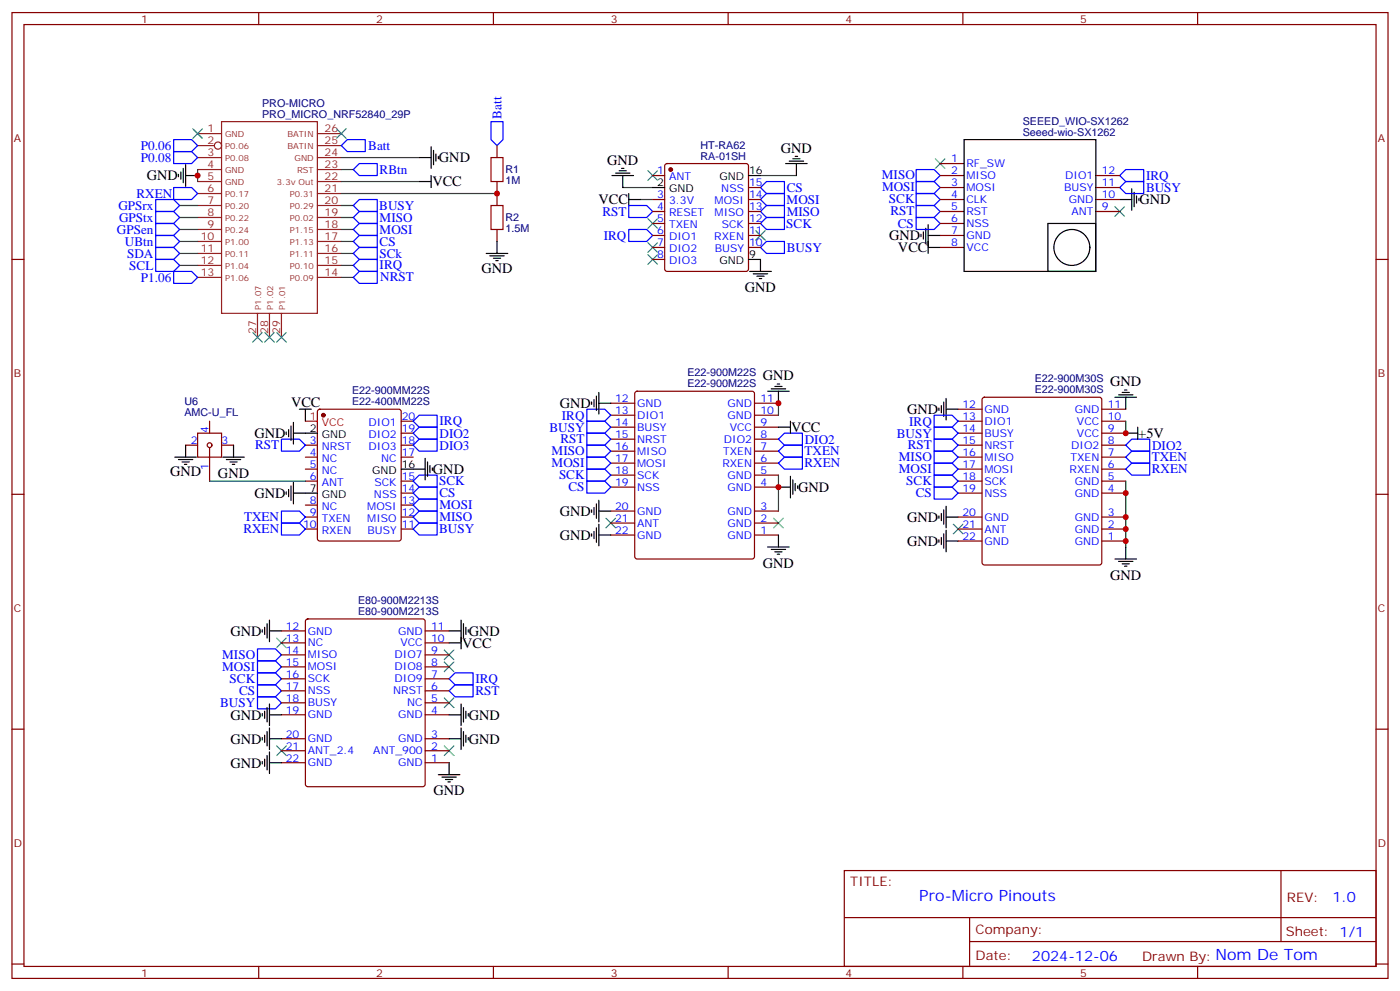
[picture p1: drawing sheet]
<svg xmlns="http://www.w3.org/2000/svg" width="412mm" height="292mm" viewBox="0 0 412 292" stroke-linecap="round" stroke-linejoin="round" font-family="sans-serif">
<g fill="none" stroke="#870000" stroke-width=".35">
<path d="M3.5 3.7h405.4v284.3h-405.4zM7.1 7.2h398.2v277.3h-398.2zM76.2 3.7v3.5M145.3 3.7v3.5M214.5 3.7v3.5M283.6 3.7v3.5M352.8 3.7v3.5M146.4 42.9v3.5M146.4 53.4v7.1M192.3 51.7h3.5M192.3 58.7h3.5M196 48.4l.5-.2h23.3l.5 .2 .2 .5v30.3l-.2 .5-.5 .2h-23.3l-.5-.2-.2-.5v-30.3z"/>
<path d="M220.5 55.2h3.5M220.5 58.7h3.5M276.9 48.2h7.1M276.9 51.7h7.1M276.9 55.2h7.1M276.9 58.7h7.1M322.8 51.7h7M322.8 55.2h7M322.8 58.7h7M3.5 76.4h3.6M146.4 67.6v3.5M192.3 76.4h3.5"/>
<path d="M192.3 62.3h3.5M192.3 65.8h3.5M192.3 69.3h3.5M192.3 72.8h3.5M220.5 62.3h3.5M220.5 65.8h3.5M220.5 69.3h3.5M220.5 72.8h3.5M276.9 62.3h7.1M276.9 65.8h7.1M276.9 69.3h7.1M276.9 72.8h7.1"/>
<path d="M322.8 62.3h7M405.3 76.4h3.6M179.9 118.7h7.1M187.2 115.4l.5-.2h33.8l.5 .2 .2 .5v48l-.2 .5-.5 .2h-33.8l-.5-.3-.2-.4v-48zM222.2 118.7h7.1M289.5 117.2l.5-.3h33.8l.5 .3 .3 .5v47.9l-.3 .5-.5 .2h-33.8l-.5-.2-.2-.5v-47.9zM54.7 131.1h3.5M58.2 127.5h7.1v7.1h-7.1zM61.7 124v3.5M61.7 131.8v9.8M65.3 131.1h3.5M90 131.1h3.5"/>
<path d="M90 138.1h3.5M90 134.6h3.5M93.7 120.7l.5-.2h23.3l.6 .4 .1 37.7-.5 .6-23.5 .1-.7-.5v-37.6zM118.2 131.1h3.5M118.2 134.6h3.5M118.2 127.5h3.5M118.2 124h3.5M179.9 139.9h7.1M179.9 136.3h7.1M179.9 132.8h7.1M179.9 129.3h7.1M179.9 125.8h7.1"/>
<path d="M179.9 122.2h7.1M222.2 139.9h7.1M222.2 136.3h7.1M222.2 132.8h7.1M222.2 129.3h7.1M222.2 125.8h7.1M222.2 122.2h7.1M282.2 131.1h7.1M282.2 138.1h7.1M282.2 134.6h7.1M282.2 127.5h7.1M282.2 124h7.1"/>
<path d="M282.2 120.5h7.1M324.6 131.1h7M324.6 138.1h7M324.6 134.6h7M324.6 127.5h7M324.6 124h7M324.6 120.5h7M3.5 145.5h3.6M90 155.8h3.5M90 152.2h3.5M90 141.6h3.5M90 148.7h3.5"/>
<path d="M118.2 155.8h3.5M118.2 152.2h3.5M118.2 145.2h3.5M118.2 141.6h3.5M118.2 148.7h3.5M179.9 157.5h7.1M179.9 154h7.1M179.9 150.5h7.1M179.9 143.4h7.1M222.2 157.5h7.1M222.2 154h7.1M222.2 150.5h7.1"/>
<path d="M222.2 143.4h7.1M282.2 159.3h7.1M282.2 155.8h7.1M282.2 152.2h7.1M282.2 145.2h7.1M282.2 141.6h7.1M324.6 159.3h7M324.6 155.8h7M324.6 152.2h7M324.6 145.2h7M324.6 141.6h7M405.3 145.5h3.6"/>
<path d="M82.9 199.8h7.1M82.9 196.3h7.1M82.9 192.8h7.1M82.9 189.3h7.1M82.9 185.7h7.1M90.2 182.4l.5-.2h33.8l.5 .2 .2 .5v48l-.2 .5-.5 .2h-33.8l-.5-.2-.2-.5v-48zM125.2 199.8h7.1M125.2 196.3h7.1M125.2 192.8h7.1M125.2 189.3h7.1M125.2 185.7h7.1M3.5 214.7h3.6"/>
<path d="M82.9 217.5h7.1M82.9 210.4h7.1M82.9 206.9h7.1M82.9 203.4h7.1M125.2 217.5h7.1M125.2 210.4h7.1M125.2 206.9h7.1M125.2 203.4h7.1M405.3 214.7h3.6M82.9 224.5h7.1M82.9 221h7.1M125.2 224.5h7.1"/>
<path d="M125.2 221h7.1M248.7 256.3h156.6v28.2h-156.6zM377.3 256.3v20.9M248.7 270.1h156.5M285.6 277.2h119.6M285.6 270.1v14.2M3.5 283.8h3.6M76.2 284.5v3.5M145.3 284.5v3.5M214.5 284.5v3.5M283.6 284.5v3.5M352.8 284.5v3.5"/>
<path d="M405.3 283.8h3.6"/>
<circle cx="61.7" cy="131.1" r=".71"/>
</g>
<g fill="none" stroke="#3c3" stroke-width=".35">
<path d="M56.8 37.9l2.8 2.8M59.6 37.9l-2.8 2.8M99.1 37.9l2.9 2.8M102 37.9l-2.9 2.8M190.9 50.3l2.8 2.8M193.7 50.3l-2.8 2.8M275.5 46.7l2.8 2.9M278.3 46.7l-2.8 2.9M190.9 75l2.8 2.8M190.9 71.4l2.8 2.9M190.9 64.4l2.8 2.8M193.7 75l-2.8 2.8"/>
<path d="M193.7 71.4l-2.8 2.9M193.7 64.4l-2.8 2.8M222.6 67.9l2.8 2.8M225.4 67.9l-2.8 2.8M328.4 60.9l2.9 2.8M331.3 60.9l-2.9 2.8M74.4 97.9l2.9 2.8M77.3 97.9l-2.9 2.8M78 97.9l2.8 2.8M80.8 97.9l-2.8 2.8M81.5 97.9l2.8 2.8M84.3 97.9l-2.8 2.8"/>
<path d="M178.5 152.6l2.8 2.8M181.3 152.6l-2.8 2.8M227.9 152.6l2.8 2.8M230.7 152.6l-2.8 2.8M280.8 154.3l2.8 2.9M283.6 154.3l-2.8 2.9M81.5 187.9l2.8 2.8M84.3 187.9l-2.8 2.8M130.9 191.4l2.8 2.8M130.9 194.9l2.8 2.8M133.7 191.4l-2.8 2.8M133.7 194.9l-2.8 2.8"/>
<path d="M81.5 219.6l2.8 2.8M84.3 219.6l-2.8 2.8M130.9 205.5l2.8 2.8M130.9 219.6l2.8 2.8M133.7 205.5l-2.8 2.8M133.7 219.6l-2.8 2.8"/>
</g>
<g fill="none" stroke="#008700" stroke-width=".35">
<path d="M58.2 49.9v3.5M100.5 57h45.9M100.5 49.9h3.6M100.5 46.4h23M100.5 53.4h23M183.4 55.2h8.9M188.7 58.7h3.6M224 51.7h10.6M52.9 60.5h5.3M52.9 64h5.3M52.9 67.6h5.3M52.9 71.1h5.3"/>
<path d="M52.9 74.6h5.3M52.9 78.1h5.3M100.5 60.5h3.6M100.5 64h3.6M100.5 67.6h3.6M100.5 71.1h3.6M100.5 74.6h3.6M100.5 78.1h3.6M100.5 81.7h3.6M229.3 118.7v3.5M229.3 139.9v10.6M331.6 124v3.5"/>
<path d="M61.7 141.6h28.3M331.6 141.6v19.4"/>
</g>
<g fill="none" stroke="#000" stroke-width=".35">
<path d="M52.6 51.3v.7M53.3 50.6v2.1M54 49.6v4.2M54.7 51.7h3.5M54.7 48.5v6.4M123.5 53.4h3.5M123.5 46.4h3.5M127 43.2v6.4M127 51.7v3.5M127.7 44.3v4.2M128.4 45.3v2.1M129.1 46v.7"/>
<path d="M180.3 51.7h6.3M181.3 51h4.3M182.4 50.3h2.1M183.1 49.6h.7M183.4 51.7v3.5M185.2 58.7h3.5M185.2 57v3.5M192.3 55.2h3.5M220.5 51.7h3.5M231.4 48.2h6.4M232.5 47.4h4.2M233.5 46.7h2.2"/>
<path d="M234.2 46h.7M234.6 48.2v3.5M284 41.1h38.8v38.8h-38.8zM329.8 58.7h3.6M333.4 55.6v6.3M334.1 56.6v4.3M334.8 57.7v2.1M335.5 58.4v.7M143.2 74.6h6.4M144.3 75.3h4.2M145.3 76h2.2M146 76.7h.8"/>
<path d="M146.4 71.1v3.5M220.5 76.4h3.5v3.5M220.8 79.9h6.4M271.3 69v.7M272 68.3v2.1M272.7 67.2v4.2M273.4 72.8h3.5M273.4 66.1v8.5M273.4 69.3h3.5M308.7 65.8h14.1v14.1h-14.1zM221.9 80.6h4.2M223 81.3h2.1"/>
<path d="M223.7 82h.7M174.3 118.4v.7M175 117.7v2.1M175.7 116.6v4.2M176.4 115.5v6.4M176.4 118.7h3.5M226.1 115.2h6.4M227.2 114.5h4.2M228.2 113.8h2.2M229 113.1h.7M229.3 115.2v3.5M277.3 119.4v2.1"/>
<path d="M278 118.4v4.2M278.7 117.3v6.3M328.4 116.9h6.4M329.5 116.2h4.2M330.6 115.5h2.1M331.3 114.8h.7M331.6 116.9v3.6M51.5 134.6h6.4M52.6 135.3h4.2M53.6 136h2.1M54.3 136.7h.7M54.7 131.1v3.5"/>
<path d="M65.6 134.6h6.4M66.7 135.3h4.2M67.7 136h2.1M68.4 136.7h.7M68.8 131.1v3.5M84.3 127.2v.7M85 126.5v2.1M85.7 125.4v4.2M86.4 127.5h7.1M86.4 124.4v6.3M88.2 120.5h3.5M90 120.5v3.5"/>
<path d="M118.2 138.1h7M125.2 134.9v6.4M125.9 136v4.2M126.6 137.1v2.1M127.4 137.8v.7M229.3 125.8h3.5M232.8 124v3.5M276.6 120.1v.7M278.7 120.5h3.5M331.6 127.5h3.5M335.1 125.8v3.5M84.3 144.8v.7"/>
<path d="M85 144.1v2.1M85.7 143.1v4.2M86.4 145.2h7.1M86.4 142v6.3M174.3 150.1v.7M174.3 157.2v.7M175 149.4v2.1M175 156.5v2.1M175.7 148.3v4.3M175.7 155.4v4.2M176.4 150.5h3.5M176.4 147.3v6.3"/>
<path d="M176.4 154.3v6.4M176.4 157.5h3.5M229.3 143.4h3.5M229.3 157.5v3.5M232.8 140.2v6.4M233.5 141.3v4.2M234.2 142.3v2.2M234.9 143.1v.7M276.6 151.9v.7M276.6 158.9v.7M277.3 151.2v2.1M277.3 158.2v2.1"/>
<path d="M278 150.1v4.2M278 157.2v4.2M278.7 149v6.4M278.7 156.1v6.4M278.7 159.3h3.5M278.7 152.2h3.5M226.1 161h6.4M227.2 161.7h4.2M228.2 162.5h2.2M229 163.2h.7M328.4 164.6h6.4M329.5 165.3h4.2"/>
<path d="M330.6 166h2.1M331.3 166.7h.7M331.6 161v3.6M77.3 185.4v.7M78 184.7v2.1M78.7 183.6v4.3M79.4 185.7h3.5M79.4 182.6v6.3M132.3 185.7h3.5M132.3 189.3h3.5M135.8 182.6v8.4M136.5 183.6v4.3"/>
<path d="M137.2 184.7v2.1M137.9 185.4v.7M77.3 210.1v.7M77.3 217.1v.7M78 209.4v2.1M78 216.4v2.1M78.7 208.3v4.2M78.7 215.4v4.2M79.4 217.5h3.5M79.4 210.4h3.5M79.4 207.3v6.3M79.4 214.3v6.4"/>
<path d="M132.3 217.5h3.5M132.3 210.4h3.5M135.8 207.3v6.3M135.8 214.3v6.4M136.5 208.3v4.2M136.5 215.4v4.2M137.2 209.4v2.1M137.2 216.4v2.1M137.9 210.1v.7M137.9 217.1v.7M77.3 224.2v.7M78 223.5v2.1"/>
<path d="M78.7 222.4v4.3M79.4 221.4v6.3M79.4 224.5h3.5M129.1 228.1h6.4M130.2 228.8h4.2M131.2 229.5h2.1M131.9 230.2h.7M132.3 224.5v3.6"/>
<circle cx="315.7" cy="72.8" r="5.3"/>
</g>
<g fill="none" stroke="#00f" stroke-width=".35">
<path d="M144.6 35.8h3.6v5.3l-1.8 1.8-1.8-1.8zM45.9 58.7h5.3l1.7 1.8-1.7 1.8h-5.3zM51.2 41.1h5.2l1.8 1.8-1.8 1.7h-5.2zM51.2 44.6h5.2l1.8 1.8-1.8 1.8h-5.2zM51.2 55.2h5.2l1.8 1.8-1.8 1.7h-5.2zM100.5 42.9l1.8-1.8h5.3v3.5h-5.3zM104.1 49.9l1.7-1.7h5.3v3.5h-5.3zM224 58.7l1.8-1.7h5.3v3.5h-5.3zM224 55.2l1.8-1.8h5.3v3.6h-5.3zM269.9 57h5.3l1.7 1.7-1.7 1.8h-5.3zM269.9 53.4h5.3l1.7 1.8-1.7 1.8h-5.3zM269.9 49.9h5.3l1.7 1.8-1.7 1.7h-5.3z"/>
<path d="M329.8 51.7l1.8-1.8h5.3v3.5h-5.3zM329.8 55.2l1.8-1.8h5.3v3.6h-5.3zM45.9 76.4h5.3l1.7 1.7-1.7 1.8h-5.3zM45.9 72.8h5.3l1.7 1.8-1.7 1.8h-5.3zM45.9 69.3h5.3l1.7 1.8-1.7 1.7h-5.3zM45.9 65.8h5.3l1.7 1.8-1.7 1.7h-5.3zM45.9 62.3h5.3l1.7 1.7-1.7 1.8h-5.3zM51.2 79.9h5.2l1.8 1.8-1.8 1.7h-5.2zM104.1 78.1l1.7-1.7h5.3v3.5h-5.3zM104.1 67.6l1.7-1.8h5.3v3.5h-5.3zM104.1 64l1.7-1.7h5.3v3.5h-5.3zM104.1 74.6l1.7-1.8h5.3v3.6h-5.3z"/>
<path d="M104.1 60.5l1.7-1.8h5.3v3.6h-5.3zM105.8 69.3h5.3v3.5h-5.3l-1.7-1.7zM185.2 67.6h5.3l1.8 1.7-1.8 1.8h-5.3zM185.2 60.5h5.3l1.8 1.8-1.8 1.7h-5.3zM224 72.8l1.8-1.7h5.3v3.5h-5.3zM224 65.8l1.8-1.8h5.3v3.6h-5.3zM224 62.3l1.8-1.8h5.3v3.5h-5.3zM269.9 64h5.3l1.7 1.8-1.7 1.8h-5.3zM269.9 60.5h5.3l1.7 1.8-1.7 1.7h-5.3zM104.1 81.7l1.7-1.8h5.3v3.5h-5.3zM82.9 129.3h5.3l1.8 1.8-1.8 1.7h-5.3zM121.7 127.5l1.8-1.7h5.3v3.5h-5.3z"/>
<path d="M121.7 124l1.8-1.8h5.3v3.6h-5.3zM121.7 131.1l1.8-1.8h5.3v3.5h-5.3zM172.9 127.5h5.3l1.7 1.8-1.7 1.8h-5.3zM172.9 120.5h5.3l1.7 1.7-1.7 1.8h-5.3zM172.9 134.6h5.3l1.7 1.7-1.7 1.8h-5.3zM172.9 131.1h5.3l1.7 1.7-1.7 1.8h-5.3zM172.9 138.1h5.3l1.7 1.8-1.7 1.7h-5.3zM172.9 124h5.3l1.7 1.8-1.7 1.7h-5.3zM229.3 132.8l1.8-1.7h5.3v3.5h-5.3zM229.3 129.3l1.8-1.8h5.3v3.6h-5.3zM229.3 136.3l1.8-1.7h5.3v3.5h-5.3zM275.2 125.8h5.3l1.7 1.7-1.7 1.8h-5.3z"/>
<path d="M275.2 139.9h5.3l1.7 1.7-1.7 1.8h-5.3zM275.2 132.8h5.3l1.7 1.8-1.7 1.7h-5.3zM275.2 136.3h5.3l1.7 1.8-1.7 1.8h-5.3zM275.2 122.2h5.3l1.7 1.8-1.7 1.8h-5.3zM275.2 129.3h5.3l1.7 1.8-1.7 1.7h-5.3zM331.6 131.1l1.8-1.8h5.3v3.5h-5.3zM333.4 136.3h5.3v3.6h-5.3l-1.8-1.8zM333.4 132.8h5.3v3.5h-5.3l-1.8-1.7zM82.9 154h5.3l1.8 1.8-1.8 1.7h-5.3zM82.9 150.5h5.3l1.8 1.7-1.8 1.8h-5.3zM121.7 141.6l1.8-1.7h5.3v3.5h-5.3zM121.7 152.2l1.8-1.7h5.3v3.5h-5.3z"/>
<path d="M121.7 148.7l1.8-1.8h5.3v3.6h-5.3zM121.7 145.2l1.8-1.8h5.3v3.5h-5.3zM123.5 154h5.3v3.5h-5.3l-1.8-1.7zM172.9 141.6h5.3l1.7 1.8-1.7 1.8h-5.3zM275.2 143.4h5.3l1.7 1.8-1.7 1.7h-5.3zM75.8 194.6h5.3l1.8 1.7-1.8 1.8h-5.3zM75.8 198.1h5.3l1.8 1.7-1.8 1.8h-5.3zM75.8 191h5.3l1.8 1.8-1.8 1.8h-5.3zM132.3 199.8l1.8-1.7h5.2v3.5h-5.2zM75.8 205.1h5.3l1.8 1.8-1.8 1.8h-5.3zM75.8 201.6h5.3l1.8 1.8-1.8 1.7h-5.3zM132.3 203.4l1.8-1.8h5.2v3.5h-5.2z"/>
</g>
<g fill="#870000" stroke="#870000" stroke-width=".35">
<circle cx="197.6" cy="49.9" r=".53"/>
<circle cx="95.2" cy="122.2" r=".53"/>
</g>
<path d="M90 124h3.5" fill="none" stroke="#f00" stroke-width=".35"/>
<g fill="none" stroke="#8c2424" stroke-width=".35">
<path d="M58.2 39.3h7.1M65.3 35.8h28.2v56.5h-28.2zM93.5 39.3h7M58.2 42.9h4.9M58.2 46.4h7.1M58.2 49.9h7.1M58.2 53.4h7.1M58.2 57h7.1M93.5 42.9h7M93.5 46.4h7M93.5 49.9h7M93.5 53.4h7"/>
<path d="M93.5 57h7M58.2 67.6h7.1M58.2 71.1h7.1M58.2 60.5h7.1M58.2 74.6h7.1M58.2 64h7.1M58.2 78.1h7.1M93.5 67.6h7M93.5 71.1h7M93.5 60.5h7M93.5 74.6h7M93.5 64h7"/>
<path d="M93.5 78.1h7M58.2 81.7h7.1M75.8 92.3v7M79.4 92.3v7M82.9 92.3v7M93.5 81.7h7"/>
<circle cx="64.2" cy="42.9" r="1.06"/>
</g>
<path d="M144.6 46.4h3.6v7h-3.6zM144.6 60.5h3.6v7.1h-3.6z" fill="none" stroke="#a10000" stroke-width=".35"/>
<g fill="#c00">
<circle cx="229.3" cy="143.4" r=".88"/>
<circle cx="331.6" cy="145.2" r=".88"/>
<circle cx="331.6" cy="152.2" r=".88"/>
<circle cx="331.6" cy="155.8" r=".88"/>
<circle cx="331.6" cy="159.3" r=".88"/>
<circle cx="229.3" cy="118.7" r=".88"/>
<circle cx="331.6" cy="127.5" r=".88"/>
<circle cx="146.4" cy="57" r=".88"/>
<circle cx="58.2" cy="51.7" r=".88"/>
</g>
<g font-size="4.6" fill="#00f">
<text x="270.8" y="265.3">Pro-Micro Pinouts</text>
<text x="358.1" y="282.8">Nom De Tom</text>
</g>
<g font-size="4.2">
<text x="129.3" y="47.8">GND</text>
<text x="230" y="44.9">GND</text>
<text x="43.2" y="53.1">GND</text>
<text x="178.9" y="48.5">GND</text>
<text x="127.4" y="54.9">VCC</text>
<text x="176.3" y="60.2">VCC</text>
<text x="335.7" y="60.1">GND</text>
<text x="261.9" y="70.7">GND</text>
<text x="264.5" y="74.3">VCC</text>
<text x="141.8" y="80.3">GND</text>
<text x="219.4" y="86">GND</text>
<text x="224.7" y="112">GND</text>
<text x="327" y="113.7">GND</text>
<text x="85.7" y="119.8">VCC</text>
<text x="164.9" y="120.1">GND</text>
<text x="267.2" y="121.9">GND</text>
<text x="75" y="129">GND</text>
<text x="233" y="127.2">VCC</text>
<text x="335.3" y="129">+5V</text>
<text x="50.1" y="140.2">GND</text>
<text x="64.2" y="140.6">GND</text>
<text x="127.5" y="139.6">GND</text>
<text x="75" y="146.6">GND</text>
<text x="235.1" y="144.8">GND</text>
<text x="164.9" y="151.9">GND</text>
<text x="267.2" y="153.7">GND</text>
<text x="164.9" y="159">GND</text>
<text x="267.2" y="160.7">GND</text>
<text x="224.7" y="167.1">GND</text>
<text x="327" y="170.7">GND</text>
<text x="67.9" y="187.1">GND</text>
<text x="136.2" y="190.7">VCC</text>
<text x="138.1" y="187.1">GND</text>
<text x="67.9" y="211.8">GND</text>
<text x="138.1" y="211.8">GND</text>
<text x="67.9" y="218.9">GND</text>
<text x="138.1" y="218.9">GND</text>
<text x="67.9" y="226">GND</text>
<text x="127.7" y="234.1">GND</text>
</g>
<g font-size="4.2" fill="#00f">
<text x="392.5" y="265.6">1.0</text>
<text x="304" y="282.9">2024-12-06</text>
</g>
<g font-size="3.9" fill="#00f">
<text x="147.7" y="34.9" transform="rotate(-90 147.7 34.9)">Batt</text>
<text x="41.5" y="44.1">P0.06</text>
<text x="41.5" y="47.7">P0.08</text>
<text x="108.5" y="44.2">Batt</text>
<text x="111.8" y="51.3">RBtn</text>
<text x="259.8" y="52.8">MISO</text>
<text x="337.6" y="53">IRQ</text>
<text x="40.2" y="58.2">RXEN</text>
<text x="231.8" y="56.5">CS</text>
<text x="259.8" y="56.4">MOSI</text>
<text x="261.8" y="59.9">SCK</text>
<text x="337.6" y="56.6">BUSY</text>
<text x="34.9" y="61.8">GPSrx</text>
<text x="35.1" y="65.3">GPStx</text>
<text x="111.7" y="61.7">BUSY</text>
<text x="111.8" y="65.2">MISO</text>
<text x="177.4" y="63.5">RST</text>
<text x="231.7" y="60.1">MOSI</text>
<text x="231.7" y="63.6">MISO</text>
<text x="262.3" y="63.4">RST</text>
<text x="34.4" y="68.8">GPSen</text>
<text x="111.8" y="68.8">MOSI</text>
<text x="177.9" y="70.6">IRQ</text>
<text x="231.6" y="67.2">SCK</text>
<text x="264.5" y="67">CS</text>
<text x="36.8" y="72.3">UBtn</text>
<text x="37.4" y="75.9">SDA</text>
<text x="111.8" y="75.8">SCk</text>
<text x="111.8" y="72.3">CS</text>
<text x="231.7" y="74.2">BUSY</text>
<text x="38.1" y="79.4">SCL</text>
<text x="41.5" y="82.9">P1.06</text>
<text x="111.8" y="79.3">IRQ</text>
<text x="112" y="82.9">NRST</text>
<text x="129.5" y="125.2">IRQ</text>
<text x="165.5" y="123.5">IRQ</text>
<text x="267.8" y="125.3">IRQ</text>
<text x="129.5" y="128.9">DIO2</text>
<text x="161.9" y="127">BUSY</text>
<text x="165.1" y="130.6">RST</text>
<text x="237.1" y="130.7">DIO2</text>
<text x="264.2" y="128.8">BUSY</text>
<text x="75.1" y="132.3">RST</text>
<text x="129.5" y="132.4">DIO3</text>
<text x="162.5" y="137.6">MOSI</text>
<text x="162.5" y="134.1">MISO</text>
<text x="237" y="134">TXEN</text>
<text x="237" y="137.5">RXEN</text>
<text x="264.8" y="135.9">MISO</text>
<text x="267.4" y="132.3">RST</text>
<text x="339.3" y="135.8">TXEN</text>
<text x="339.4" y="132.4">DIO2</text>
<text x="129.4" y="142.8">SCK</text>
<text x="164.7" y="141.1">SCK</text>
<text x="264.8" y="139.4">MOSI</text>
<text x="267" y="142.9">SCK</text>
<text x="339.3" y="139.3">RXEN</text>
<text x="129.5" y="149.9">MOSI</text>
<text x="129.5" y="146.4">CS</text>
<text x="167.5" y="144.7">CS</text>
<text x="269.8" y="146.4">CS</text>
<text x="71.9" y="153.5">TXEN</text>
<text x="129.5" y="153.4">MISO</text>
<text x="71.7" y="157">RXEN</text>
<text x="129.4" y="157">BUSY</text>
<text x="65.5" y="197.6">MOSI</text>
<text x="65.5" y="194.1">MISO</text>
<text x="67.7" y="201.1">SCK</text>
<text x="140.1" y="201">IRQ</text>
<text x="64.9" y="208.2">BUSY</text>
<text x="70.4" y="204.6">CS</text>
<text x="140.1" y="204.6">RST</text>
</g>
<g font-size="3.9" fill="#800">
<text x="250.5" y="260.9">TITLE:</text>
<text x="379.1" y="265.6">REV:</text>
<text x="287.4" y="275.1">Company:</text>
<text x="378.7" y="275.7">Sheet: 1/1</text>
<text x="287.4" y="282.8">Date:</text>
<text x="336.4" y="282.8">Drawn By:</text>
</g>
<g font-size="3.2" fill="#800">
<text x="41.6" y="6.7">1</text>
<text x="110.8" y="6.7">2</text>
<text x="179.9" y="6.7">3</text>
<text x="249.1" y="6.7">4</text>
<text x="318.2" y="6.7">5</text>
<text x="4.1" y="41.8">A</text>
<text x="405.9" y="41.8">A</text>
<text x="4.1" y="110.9">B</text>
<text x="405.9" y="110.9">B</text>
<text x="4.1" y="180.1">C</text>
<text x="405.9" y="180.1">C</text>
<text x="4.1" y="249.2">D</text>
<text x="405.9" y="249.2">D</text>
<text x="41.6" y="287.5">1</text>
<text x="110.8" y="287.5">2</text>
<text x="179.9" y="287.5">3</text>
<text x="249.1" y="287.5">4</text>
<text x="318.2" y="287.5">5</text>
</g>
<g font-size="3.2" fill="#000080">
<text x="77.2" y="34.7">PRO_MICRO_NRF52840_29P</text>
<text x="77.2" y="31.5">PRO-MICRO</text>
<text x="301.3" y="40">Seeed-wio-SX1262</text>
<text x="301.3" y="36.9">SEEED_WIO-SX1262</text>
<text x="206.4" y="47">RA-01SH</text>
<text x="206.4" y="43.8">HT-RA62</text>
<text x="148.9" y="51.1">R1</text>
<text x="148.9" y="54.2">1M</text>
<text x="148.9" y="65.2">R2</text>
<text x="148.9" y="68.4">1.5M</text>
<text x="202.5" y="110.8">E22-900M22S</text>
<text x="304.8" y="112.6">E22-900M30S</text>
<text x="54.3" y="119.4">U6</text>
<text x="103.7" y="119.3">E22-400MM22S</text>
<text x="103.7" y="116.1">E22-900MM22S</text>
<text x="202.5" y="114">E22-900M22S</text>
<text x="304.8" y="115.8">E22-900M30S</text>
<text x="54.3" y="122.6">AMC-U_FL</text>
<text x="105.5" y="177.9">E80-900M2213S</text>
<text x="105.5" y="181">E80-900M2213S</text>
</g>
<g font-size="3.2" fill="#8d2323">
<text x="61.1" y="39">1</text>
<text x="95.6" y="39">26</text>
<text x="61.1" y="46">3</text>
<text x="61.1" y="42.5">2</text>
<text x="95.6" y="42.5">25</text>
<text x="95.6" y="46">24</text>
<text x="61.1" y="49.6">4</text>
<text x="61.1" y="53.1">5</text>
<text x="95.6" y="49.6">23</text>
<text x="95.6" y="53.1">22</text>
<text x="61.1" y="56.6">6</text>
<text x="95.6" y="56.6">21</text>
<text x="61.1" y="60.1">7</text>
<text x="61.1" y="63.7">8</text>
<text x="95.6" y="60.1">20</text>
<text x="95.6" y="63.7">19</text>
<text x="59.1" y="70.7">10</text>
<text x="61.1" y="67.2">9</text>
<text x="95.6" y="67.2">18</text>
<text x="95.6" y="70.7">17</text>
<text x="59.1" y="77.8">12</text>
<text x="59.1" y="74.3">11</text>
<text x="95.6" y="74.3">16</text>
<text x="95.6" y="77.8">15</text>
<text x="59.1" y="81.3">13</text>
<text x="95.6" y="81.3">14</text>
<text x="75.5" y="98.4" transform="rotate(-90 75.5 98.4)">27</text>
<text x="79" y="98.4" transform="rotate(-90 79 98.4)">28</text>
<text x="82.5" y="98.4" transform="rotate(-90 82.5 98.4)">29</text>
</g>
<g font-size="3.2" fill="#00f">
<text x="280.2" y="47.8">1</text>
<text x="193.6" y="51.3">1</text>
<text x="197.1" y="53.1">ANT</text>
<text x="280.2" y="51.3">2</text>
<text x="284.7" y="49.2">RF_SW</text>
<text x="284.7" y="52.7">MISO</text>
<text x="313.8" y="52.7">DIO1</text>
<text x="324.6" y="51.3">12</text>
<text x="193.6" y="58.4">3</text>
<text x="212.5" y="56.6">NSS</text>
<text x="220.7" y="58.4">14</text>
<text x="220.7" y="54.9">15</text>
<text x="280.2" y="54.9">3</text>
<text x="280.2" y="58.4">4</text>
<text x="284.7" y="56.3">MOSI</text>
<text x="284.7" y="59.8">CLK</text>
<text x="313.5" y="56.3">BUSY</text>
<text x="314.8" y="59.8">GND</text>
<text x="324.6" y="58.4">10</text>
<text x="324.6" y="54.9">11</text>
<text x="193.6" y="61.9">4</text>
<text x="193.6" y="65.4">5</text>
<text x="197.1" y="60.1">3.3V</text>
<text x="197.1" y="63.7">RESET</text>
<text x="210.5" y="63.7">MISO</text>
<text x="210.5" y="60.1">MOSI</text>
<text x="220.7" y="65.4">12</text>
<text x="220.7" y="61.9">13</text>
<text x="280.2" y="61.9">5</text>
<text x="280.2" y="65.4">6</text>
<text x="284.7" y="63.3">RST</text>
<text x="315.6" y="63.3">ANT</text>
<text x="324.6" y="61.9">9</text>
<text x="193.6" y="69">6</text>
<text x="197.1" y="67.2">TXEN</text>
<text x="197.1" y="70.7">DIO1</text>
<text x="210.4" y="70.7">RXEN</text>
<text x="212.6" y="67.2">SCK</text>
<text x="220.7" y="69">11</text>
<text x="280.2" y="69">7</text>
<text x="284.7" y="66.9">NSS</text>
<text x="284.7" y="70.4">GND</text>
<text x="193.6" y="72.5">7</text>
<text x="193.6" y="76">8</text>
<text x="197.1" y="74.3">DIO2</text>
<text x="197.1" y="77.8">DIO3</text>
<text x="210.6" y="74.3">BUSY</text>
<text x="220.7" y="72.5">10</text>
<text x="280.2" y="72.5">8</text>
<text x="284.7" y="73.9">VCC</text>
<text x="181.2" y="118.4">12</text>
<text x="187.7" y="119.8">GND</text>
<text x="214.3" y="119.8">GND</text>
<text x="224" y="118.4">11</text>
<text x="108.6" y="125.4">DIO1</text>
<text x="118.4" y="123.6">20</text>
<text x="181.2" y="125.4">14</text>
<text x="181.2" y="121.9">13</text>
<text x="187.7" y="123.3">DIO1</text>
<text x="214.3" y="123.3">GND</text>
<text x="224" y="121.9">10</text>
<text x="224" y="125.4">9</text>
<text x="283.5" y="120.1">12</text>
<text x="283.5" y="123.6">13</text>
<text x="290" y="121.5">GND</text>
<text x="290" y="125.1">DIO1</text>
<text x="316.6" y="121.5">GND</text>
<text x="317.2" y="125.1">VCC</text>
<text x="326.3" y="123.6">10</text>
<text x="326.3" y="120.1">11</text>
<text x="56.2" y="130.7">2</text>
<text x="61.4" y="127.5" transform="rotate(-90 61.4 127.5)">4</text>
<text x="65.3" y="130.7">3</text>
<text x="91.3" y="130.7">3</text>
<text x="108.6" y="128.9">DIO2</text>
<text x="118.4" y="130.7">18</text>
<text x="118.4" y="127.2">19</text>
<text x="181.2" y="128.9">15</text>
<text x="187.7" y="130.4">NRST</text>
<text x="187.7" y="126.8">BUSY</text>
<text x="213.3" y="130.4">DIO2</text>
<text x="214.9" y="126.8">VCC</text>
<text x="224" y="128.9">8</text>
<text x="283.5" y="127.2">14</text>
<text x="283.5" y="130.7">15</text>
<text x="290" y="128.6">BUSY</text>
<text x="317.2" y="128.6">VCC</text>
<text x="326.3" y="130.7">8</text>
<text x="326.3" y="127.2">9</text>
<text x="91.3" y="134.2">4</text>
<text x="91.3" y="137.8">5</text>
<text x="94.8" y="132.5">NRST</text>
<text x="94.8" y="136">NC</text>
<text x="108.6" y="132.5">DIO3</text>
<text x="112.3" y="136">NC</text>
<text x="118.4" y="134.2">17</text>
<text x="181.2" y="136">17</text>
<text x="181.2" y="132.5">16</text>
<text x="187.7" y="137.4">MOSI</text>
<text x="187.7" y="133.9">MISO</text>
<text x="212.8" y="137.4">RXEN</text>
<text x="213" y="133.9">TXEN</text>
<text x="224" y="132.5">7</text>
<text x="224" y="136">6</text>
<text x="283.5" y="134.2">16</text>
<text x="283.5" y="137.8">17</text>
<text x="290" y="132.1">NRST</text>
<text x="290" y="135.6">MISO</text>
<text x="315.3" y="135.6">TXEN</text>
<text x="315.6" y="132.1">DIO2</text>
<text x="326.3" y="137.8">6</text>
<text x="326.3" y="134.2">7</text>
<text x="61.4" y="138.4" transform="rotate(-90 61.4 138.4)">1</text>
<text x="91.3" y="141.3">6</text>
<text x="94.8" y="139.5">NC</text>
<text x="94.8" y="143.1">ANT</text>
<text x="110.3" y="143.1">SCK</text>
<text x="118.4" y="141.3">15</text>
<text x="181.2" y="143.1">19</text>
<text x="181.2" y="139.5">18</text>
<text x="187.7" y="140.9">SCK</text>
<text x="214.3" y="140.9">GND</text>
<text x="224" y="139.5">5</text>
<text x="224" y="143.1">4</text>
<text x="283.5" y="141.3">18</text>
<text x="290" y="139.2">MOSI</text>
<text x="290" y="142.7">SCK</text>
<text x="315.1" y="139.2">RXEN</text>
<text x="316.6" y="142.7">GND</text>
<text x="326.3" y="141.3">5</text>
<text x="91.3" y="148.3">8</text>
<text x="110.2" y="146.6">NSS</text>
<text x="118.4" y="148.3">13</text>
<text x="118.4" y="144.8">14</text>
<text x="187.7" y="144.5">NSS</text>
<text x="214.3" y="144.5">GND</text>
<text x="283.5" y="144.8">19</text>
<text x="290" y="146.2">NSS</text>
<text x="316.6" y="146.2">GND</text>
<text x="326.3" y="144.8">4</text>
<text x="89.3" y="155.4">10</text>
<text x="91.3" y="151.9">9</text>
<text x="94.8" y="150.1">NC</text>
<text x="94.8" y="153.6">TXEN</text>
<text x="108.2" y="153.6">MISO</text>
<text x="108.2" y="150.1">MOSI</text>
<text x="118.4" y="155.4">11</text>
<text x="118.4" y="151.9">12</text>
<text x="181.2" y="153.6">21</text>
<text x="181.2" y="150.1">20</text>
<text x="187.7" y="155">ANT</text>
<text x="187.7" y="151.5">GND</text>
<text x="214.3" y="151.5">GND</text>
<text x="214.3" y="155">GND</text>
<text x="224" y="150.1">3</text>
<text x="224" y="153.6">2</text>
<text x="283.5" y="151.9">20</text>
<text x="283.5" y="155.4">21</text>
<text x="290" y="153.3">GND</text>
<text x="316.6" y="153.3">GND</text>
<text x="326.3" y="155.4">2</text>
<text x="326.3" y="151.9">3</text>
<text x="94.8" y="157.2">RXEN</text>
<text x="108.3" y="157.2">BUSY</text>
<text x="181.2" y="157.2">22</text>
<text x="187.7" y="158.6">GND</text>
<text x="214.3" y="158.6">GND</text>
<text x="224" y="157.2">1</text>
<text x="283.5" y="158.9">22</text>
<text x="290" y="156.8">ANT</text>
<text x="290" y="160.3">GND</text>
<text x="316.6" y="160.3">GND</text>
<text x="316.6" y="156.8">GND</text>
<text x="326.3" y="158.9">1</text>
<text x="84.2" y="185.4">12</text>
<text x="127" y="185.4">11</text>
<text x="84.2" y="188.9">13</text>
<text x="90.7" y="190.3">NC</text>
<text x="90.7" y="186.8">GND</text>
<text x="117.2" y="186.8">GND</text>
<text x="117.9" y="190.3">VCC</text>
<text x="127" y="188.9">10</text>
<text x="84.2" y="196">15</text>
<text x="84.2" y="192.4">14</text>
<text x="90.7" y="197.4">MOSI</text>
<text x="90.7" y="193.9">MISO</text>
<text x="116.2" y="193.9">DIO7</text>
<text x="116.2" y="197.4">DIO8</text>
<text x="127" y="192.4">9</text>
<text x="127" y="196">8</text>
<text x="84.2" y="203">17</text>
<text x="84.2" y="199.5">16</text>
<text x="90.7" y="200.9">SCK</text>
<text x="116.2" y="200.9">DIO9</text>
<text x="127" y="199.5">7</text>
<text x="127" y="203">6</text>
<text x="84.2" y="206.6">18</text>
<text x="90.7" y="208">BUSY</text>
<text x="90.7" y="204.4">NSS</text>
<text x="115.8" y="204.4">NRST</text>
<text x="119.9" y="208">NC</text>
<text x="127" y="206.6">5</text>
<text x="84.2" y="210.1">19</text>
<text x="90.7" y="211.5">GND</text>
<text x="117.2" y="211.5">GND</text>
<text x="127" y="210.1">4</text>
<text x="84.2" y="220.7">21</text>
<text x="84.2" y="217.1">20</text>
<text x="90.7" y="218.5">GND</text>
<text x="117.2" y="218.5">GND</text>
<text x="127" y="217.1">3</text>
<text x="127" y="220.7">2</text>
<text x="84.2" y="224.2">22</text>
<text x="90.7" y="225.6">GND</text>
<text x="90.7" y="222.1">ANT_2.4</text>
<text x="110" y="222.1">ANT_900</text>
<text x="117.2" y="225.6">GND</text>
<text x="127" y="224.2">1</text>
</g>
<g font-size="3.2">
<text x="211.9" y="53.1">GND</text>
<text x="220.7" y="51.3">16</text>
<text x="193.6" y="54.9">2</text>
<text x="197.1" y="56.6">GND</text>
<text x="211.9" y="77.8">GND</text>
<text x="220.7" y="76">9</text>
<text x="91.3" y="127.2">2</text>
<text x="94.8" y="128.9">GND</text>
<text x="118.4" y="137.8">16</text>
<text x="109.6" y="139.5">GND</text>
<text x="91.3" y="144.8">7</text>
<text x="94.8" y="146.6">GND</text>
</g>
<g font-size="3.2" fill="#f00">
<text x="91.3" y="123.6">1</text>
<text x="94.8" y="125.4">VCC</text>
</g>
<g font-size="2.5" fill="#8d2323">
<text x="66.3" y="40.4">GND</text>
<text x="84.6" y="40.4">BATIN</text>
<text x="66.3" y="47.4">P0.08</text>
<text x="66.3" y="43.9">P0.06</text>
<text x="84.6" y="43.9">BATIN</text>
<text x="86.8" y="47.4">GND</text>
<text x="66.3" y="51">GND</text>
<text x="87.5" y="51">RST</text>
<text x="66.3" y="54.5">GND</text>
<text x="66.3" y="58">P0.17</text>
<text x="81.6" y="54.5">3.3v Out</text>
<text x="85.3" y="58">P0.31</text>
<text x="66.3" y="61.6">P0.20</text>
<text x="66.3" y="65.1">P0.22</text>
<text x="85.3" y="61.6">P0.29</text>
<text x="85.3" y="65.1">P0.02</text>
<text x="66.3" y="68.6">P0.24</text>
<text x="85.3" y="68.6">P1.15</text>
<text x="66.3" y="72.1">P1.00</text>
<text x="66.3" y="75.7">P0.11</text>
<text x="85.3" y="72.1">P1.13</text>
<text x="85.3" y="75.7">P1.11</text>
<text x="66.3" y="79.2">P1.04</text>
<text x="66.3" y="82.7">P1.06</text>
<text x="85.3" y="82.7">P0.09</text>
<text x="85.3" y="79.2">P0.10</text>
<text x="76.9" y="91.2" transform="rotate(-90 76.9 91.2)">P1.07</text>
<text x="80.4" y="91.2" transform="rotate(-90 80.4 91.2)">P1.02</text>
<text x="84" y="91.2" transform="rotate(-90 84 91.2)">P1.01</text>
</g>
</svg>
